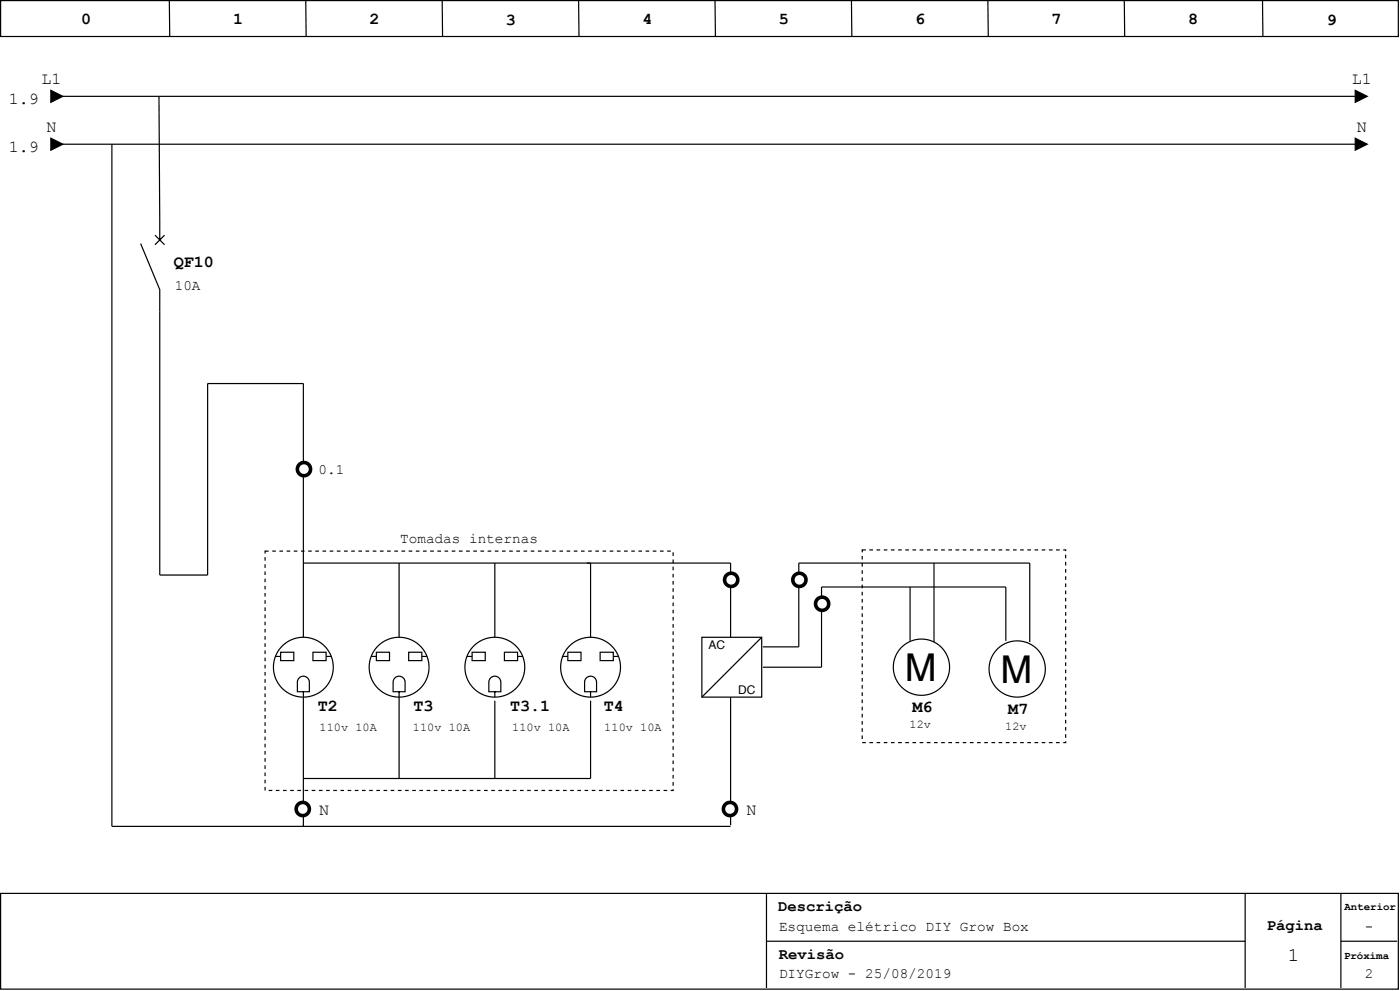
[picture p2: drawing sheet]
<svg xmlns="http://www.w3.org/2000/svg" width="297mm" height="210mm" viewBox="0 0 297 210" stroke-linecap="round" stroke-linejoin="round" font-family="sans-serif">
<g fill="#000">
<path d="M10.8 19.2l2.5 1.2-2.5 1.3zM10.8 29.3l2.5 1.3-2.5 1.3z"/>
<path d="M57.8 116.8h.7v.2h-.7zM59.3 116.8h.7v.2h-.7zM60.8 116.8h.8v.2h-.8zM62.3 116.8h.8v.2h-.8zM63.9 116.8h.7v.2h-.7zM65.4 116.8h.7v.2h-.7zM66.9 116.8h.8v.2h-.8zM68.4 116.8h.8v.2h-.8zM69.9 116.8h.8v.2h-.8zM71.5 116.8h.7v.2h-.7zM73 116.8h.8v.2h-.8zM74.5 116.8h.8v.2h-.8zM76 116.8h.8v.2h-.8zM77.6 116.8h.7v.2h-.7zM79.1 116.8h.7v.2h-.7zM80.6 116.8h.8v.2h-.8zM82.1 116.8h.8v.2h-.8zM83.7 116.8h.7v.2h-.7zM85.2 116.8h.7v.2h-.7zM86.7 116.8h.8v.2h-.8zM88.2 116.8h.8v.2h-.8zM89.7 116.8h.8v.2h-.8zM91.3 116.8h.7v.2h-.7zM92.8 116.8h.8v.2h-.8zM94.3 116.8h.8v.2h-.8zM95.8 116.8h.8v.2h-.8zM97.4 116.8h.7v.2h-.7zM98.9 116.8h.7v.2h-.7zM100.4 116.8h.8v.2h-.8zM101.9 116.8h.8v.2h-.8zM103.5 116.8h.7v.2h-.7zM105 116.8h.7v.2h-.7zM106.5 116.8h.8v.2h-.8zM108 116.8h.8v.2h-.8zM109.5 116.8h.8v.2h-.8zM111.1 116.8h.7v.2h-.7zM112.6 116.8h.8v.2h-.8zM114.1 116.8h.8v.2h-.8zM115.6 116.8h.8v.2h-.8zM117.2 116.8h.7v.2h-.7zM118.7 116.8h.8v.2h-.8zM120.2 116.8h.8v.2h-.8zM121.7 116.8h.8v.2h-.8zM123.3 116.8h.7v.2h-.7zM124.8 116.8h.7v.2h-.7zM126.3 116.8h.8v.2h-.8zM127.8 116.8h.8v.2h-.8zM129.4 116.8h.7v.2h-.7zM130.9 116.8h.7v.2h-.7zM132.4 116.8h.8v.2h-.8zM133.9 116.8h.8v.2h-.8zM135.4 116.8h.8v.2h-.8zM137 116.8h.7v.2h-.7zM138.5 116.8h.8v.2h-.8zM140 116.8h.8v.2h-.8zM141.5 116.8h.8v.2h-.8zM142.7 117.2h.2v.7h-.2zM142.7 118.7h.2v.8h-.2zM142.7 120.2h.2v.8h-.2zM142.7 121.7h.2v.8h-.2zM142.7 123.3h.2v.7h-.2zM142.7 124.8h.2v.7h-.2zM142.7 126.3h.2v.8h-.2zM142.7 127.8h.2v.8h-.2zM142.7 129.4h.2v.7h-.2zM142.7 130.9h.2v.7h-.2zM142.7 132.4h.2v.8h-.2zM142.7 133.9h.2v.8h-.2zM142.7 135.4h.2v.8h-.2zM142.7 137h.2v.7h-.2zM142.7 138.5h.2v.8h-.2zM142.7 140h.2v.8h-.2zM142.7 141.5h.2v.8h-.2zM142.7 143.1h.2v.7h-.2zM142.7 144.6h.2v.7h-.2zM142.7 146.1h.2v.8h-.2zM142.7 147.6h.2v.8h-.2zM142.7 149.2h.2v.7h-.2zM142.7 150.7h.2v.7h-.2zM142.7 152.2h.2v.8h-.2zM142.7 153.7h.2v.8h-.2zM142.7 155.2h.2v.8h-.2zM142.7 156.8h.2v.7h-.2zM142.7 158.3h.2v.8h-.2zM142.7 159.8h.2v.8h-.2zM142.7 161.3h.2v.8h-.2zM142.7 162.9h.2v.7h-.2zM142.7 164.4h.2v.7h-.2zM142.7 165.9h.2v.8h-.2zM142.3 167.6h.5v.1h-.1v-.3h.2v.4h-.6zM140.8 167.6h.7v.2h-.7zM139.3 167.6h.7v.2h-.7zM137.7 167.6h.8v.2h-.8zM136.2 167.6h.8v.2h-.8zM134.7 167.6h.7v.2h-.7zM133.2 167.6h.7v.2h-.7zM131.6 167.6h.8v.2h-.8zM130.1 167.6h.8v.2h-.8zM128.6 167.6h.8v.2h-.8zM127.1 167.6h.7v.2h-.7zM125.5 167.6h.8v.2h-.8zM124 167.6h.8v.2h-.8zM122.5 167.6h.8v.2h-.8zM121 167.6h.7v.2h-.7zM119.5 167.6h.7v.2h-.7zM117.9 167.6h.8v.2h-.8zM116.4 167.6h.8v.2h-.8zM114.9 167.6h.7v.2h-.7zM113.4 167.6h.7v.2h-.7zM111.8 167.6h.8v.2h-.8zM110.3 167.6h.8v.2h-.8zM108.8 167.6h.7v.2h-.7zM107.3 167.6h.7v.2h-.7zM105.7 167.6h.8v.2h-.8zM104.2 167.6h.8v.2h-.8zM102.7 167.6h.8v.2h-.8zM101.2 167.6h.7v.2h-.7zM99.6 167.6h.8v.2h-.8zM98.1 167.6h.8v.2h-.8zM96.6 167.6h.8v.2h-.8zM95.1 167.6h.7v.2h-.7zM93.6 167.6h.7v.2h-.7zM92 167.6h.8v.2h-.8zM90.5 167.6h.8v.2h-.8zM89 167.6h.7v.2h-.7zM87.5 167.6h.7v.2h-.7zM85.9 167.6h.8v.2h-.8zM84.4 167.6h.8v.2h-.8zM82.9 167.6h.8v.2h-.8zM81.4 167.6h.7v.2h-.7zM79.8 167.6h.8v.2h-.8zM78.3 167.6h.8v.2h-.8zM76.8 167.6h.8v.2h-.8zM75.3 167.6h.7v.2h-.7zM73.8 167.6h.7v.2h-.7zM72.2 167.6h.8v.2h-.8zM70.7 167.6h.8v.2h-.8zM69.2 167.6h.7v.2h-.7zM67.7 167.6h.7v.2h-.7zM66.1 167.6h.8v.2h-.8zM64.6 167.6h.8v.2h-.8zM63.1 167.6h.8v.2h-.8zM61.6 167.6h.7v.2h-.7zM60 167.6h.8v.2h-.8zM58.5 167.6h.8v.2h-.8zM57 167.6h.8v.2h-.8zM56.1 166.9h.3v.8h-.3zM56.1 165.4h.3v.8h-.3zM56.1 163.9h.3v.7h-.3zM56.1 162.4h.3v.7h-.3zM56.1 160.8h.3v.8h-.3zM56.1 159.3h.3v.8h-.3zM56.1 157.8h.3v.7h-.3zM56.1 156.3h.3v.7h-.3zM56.1 154.7h.3v.8h-.3zM56.1 153.2h.3v.8h-.3zM56.1 151.7h.3v.8h-.3zM56.1 150.2h.3v.7h-.3zM56.1 148.6h.3v.8h-.3zM56.1 147.1h.3v.8h-.3zM56.1 145.6h.3v.8h-.3zM56.1 144.1h.3v.7h-.3zM56.1 142.6h.3v.7h-.3zM56.1 141h.3v.8h-.3zM56.1 139.5h.3v.8h-.3zM56.1 138h.3v.7h-.3zM56.1 136.5h.3v.7h-.3zM56.1 134.9h.3v.8h-.3zM56.1 133.4h.3v.8h-.3zM56.1 131.9h.3v.8h-.3zM56.1 130.4h.3v.7h-.3zM56.1 128.8h.3v.8h-.3zM56.1 127.3h.3v.8h-.3zM56.1 125.8h.3v.8h-.3zM56.1 124.3h.3v.7h-.3zM56.1 122.8h.3v.7h-.3zM56.1 121.2h.3v.8h-.3zM56.1 119.7h.3v.8h-.3zM56.1 118.2h.3v.7h-.3zM56.1 116.8h.9v.2h-.8v-.1h.2v.5h-.3z"/>
</g>
<g fill="none" stroke="#000" stroke-width=".25">
<path d="M.1 .1h296.6v7.6h-296.6zM10.8 19.2l2.5 1.2-2.5 1.3zM35.9 .1l.1 7.6M64.9 .1v7.6M93.8 .1l.1 7.6M122.8 .1v7.6M151.7 .1l.1 7.6M180.6 .1l.1 7.6M209.6 .1l.1 7.6M238.5 .1l.1 7.6M267.8 .1l.1 7.6M10.8 29.3l2.5 1.3-2.5 1.3z"/>
<path d="M13.3 20.4h274.5M13.3 30.6h274.5M23.7 30.6v144.7h131.3M33.7 20.4l.2 30.5M29.8 51.7l4.1 9.7v60.6h10.1v-40.6h20.4v53.8M32.9 49.9l2 2M34.9 49.9l-2 2M64.4 119.5h60.9v20.3M84.7 119.5v20.3M105 119.5v20.3M64.4 147.1v28.2M84.7 147.9v17.2"/>
<path d="M105 148.6v16.5M125.3 148.6v16.5h-60.9M.1 189.5h296.6v20.3h-296.6zM162.6 189.5v20.1M162.6 199.7h101.6M264.2 189.5v20.1M284.5 189.5v20.1M284.5 199.7h11.9"/>
</g>
<circle cx="64.2" cy="171.6" r="1.4" fill="#fff"/>
<circle cx="64.2" cy="171.6" r="1.4" fill="none" stroke="#000" stroke-width=".76" stroke-linecap="butt"/>
<path d="M287.5 19.2l2.6 1.2-2.6 1.3zM287.5 29.3l2.6 1.3-2.6 1.3z" fill="#000"/>
<path d="M287.5 19.2l2.6 1.2-2.6 1.3zM287.5 29.3l2.6 1.3-2.6 1.3z" fill="none" stroke="#000" stroke-width=".25"/>
<circle cx="64.5" cy="99.5" r="1.4" fill="#fff"/>
<circle cx="64.5" cy="99.5" r="1.4" fill="none" stroke="#000" stroke-width=".76" stroke-linecap="butt"/>
<circle cx="64.4" cy="141.5" r="6.3" fill="#fff"/>
<g fill="none" stroke="#000" stroke-width=".25">
<path d="M58.5 139.3h1M59.5 138.4h2.8v1.7h-2.8zM66.4 138.4h2.8v1.7h-2.8zM69.2 139.3h1.1M63.3 144a1.27 1.27 0 0 1 1.5-.5 1.27 1.27 0 0 1 .8 1.2v2h-2.5v-2zM64.4 146.7v1.2"/>
<circle cx="64.4" cy="141.5" r="6.3"/>
</g>
<circle cx="84.7" cy="141.5" r="6.3" fill="#fff"/>
<g fill="none" stroke="#000" stroke-width=".25">
<path d="M78.8 139.3h1M79.8 138.4h2.8v1.7h-2.8zM86.7 138.4h2.8v1.7h-2.8zM89.5 139.3h1.1M83.6 144a1.27 1.27 0 0 1 1.5-.5 1.27 1.27 0 0 1 .8 1.2v2h-2.5v-2zM84.7 146.7v1.2"/>
<circle cx="84.7" cy="141.5" r="6.3"/>
</g>
<circle cx="105" cy="141.5" r="6.3" fill="#fff"/>
<g fill="none" stroke="#000" stroke-width=".25">
<path d="M99.1 139.3h1.1M100.2 138.4h2.7v1.7h-2.7zM107 138.4h2.8v1.7h-2.8zM109.8 139.3h1.1M104 144a1.27 1.27 0 0 1 1.4-.5 1.27 1.27 0 0 1 .8 1.2v2h-2.5v-2zM105 146.7v1.2"/>
<circle cx="105" cy="141.5" r="6.3"/>
</g>
<circle cx="125.3" cy="141.5" r="6.3" fill="#fff"/>
<g fill="none" stroke="#000" stroke-width=".25">
<path d="M119.4 139.3h1.1M120.5 138.4h2.8v1.7h-2.8zM127.3 138.4h2.8v1.7h-2.8zM130.1 139.3h1.1M124.3 144a1.27 1.27 0 0 1 1.4-.5 1.27 1.27 0 0 1 .9 1.2v2h-2.6v-2zM125.3 146.7v1.2"/>
<circle cx="125.3" cy="141.5" r="6.3"/>
</g>
<circle cx="195.5" cy="141.5" r="6" fill="#fff"/>
<circle cx="195.5" cy="141.5" r="6" fill="none" stroke="#000" stroke-width=".25"/>
<path d="M148.9 135.2h12.7v12.7h-12.7z" fill="#fff"/>
<path d="M124.5 119.5h30.5v15.7M148.9 135.2h12.7v12.7h-12.7zM161.6 135.2l-12.7 12.7M193.1 136v-11.5h-18.8v17h-12.5M198.2 136.2v-16.7h-28.7v17.7h-7.7M155 147.9v27.1" fill="none" stroke="#000" stroke-width=".25"/>
<circle cx="215.8" cy="141.9" r="6" fill="#fff"/>
<g fill="none" stroke="#000" stroke-width=".25">
<path d="M198.2 119.5h20.3v16.7M193.1 124.5h20.3v11.5"/>
<circle cx="215.8" cy="141.9" r="6"/>
</g>
<path d="M184.4 116.5h.8v.3h-.8zM186 116.5h.7v.3h-.7zM187.5 116.5h.8v.3h-.8zM189 116.5h.8v.3h-.8zM190.5 116.5h.8v.3h-.8zM192.1 116.5h.7v.3h-.7zM193.6 116.5h.7v.3h-.7zM195.1 116.5h.8v.3h-.8zM196.6 116.5h.8v.3h-.8zM198.2 116.5h.7v.3h-.7zM199.7 116.5h.7v.3h-.7zM201.2 116.5h.8v.3h-.8zM202.7 116.5h.8v.3h-.8zM204.2 116.5h.8v.3h-.8zM205.8 116.5h.7v.3h-.7zM207.3 116.5h.8v.3h-.8zM208.8 116.5h.8v.3h-.8zM210.3 116.5h.8v.3h-.8zM211.9 116.5h.7v.3h-.7zM213.4 116.5h.7v.3h-.7zM214.9 116.5h.8v.3h-.8zM216.4 116.5h.8v.3h-.8zM218 116.5h.7v.3h-.7zM219.5 116.5h.7v.3h-.7zM221 116.5h.8v.3h-.8zM222.5 116.5h.8v.3h-.8zM224 116.5h.8v.3h-.8zM225.6 116.5h.6v.4h-.2v-.2h.1v.1h-.5zM226 117.7h.2v.7h-.2zM226 119.2h.2v.8h-.2zM226 120.7h.2v.8h-.2zM226 122.2h.2v.8h-.2zM226 123.8h.2v.7h-.2zM226 125.3h.2v.8h-.2zM226 126.8h.2v.8h-.2zM226 128.3h.2v.8h-.2zM226 129.9h.2v.7h-.2zM226 131.4h.2v.7h-.2zM226 132.9h.2v.8h-.2zM226 134.4h.2v.8h-.2zM226 136h.2v.7h-.2zM226 137.5h.2v.7h-.2zM226 139h.2v.8h-.2zM226 140.5h.2v.8h-.2zM226 142h.2v.8h-.2zM226 143.6h.2v.7h-.2zM226 145.1h.2v.8h-.2zM226 146.6h.2v.8h-.2zM226 148.1h.2v.8h-.2zM226 149.7h.2v.7h-.2zM226 151.2h.2v.7h-.2zM226 152.7h.2v.8h-.2zM226 154.2h.2v.8h-.2zM226 155.8h.2v.7h-.2zM225.6 157.4h.5v.1h-.1v-.2h.2v.4h-.6zM224 157.4h.8v.3h-.8zM222.5 157.4h.8v.3h-.8zM221 157.4h.8v.3h-.8zM219.5 157.4h.7v.3h-.7zM218 157.4h.7v.3h-.7zM216.4 157.4h.8v.3h-.8zM214.9 157.4h.8v.3h-.8zM213.4 157.4h.7v.3h-.7zM211.9 157.4h.7v.3h-.7zM210.3 157.4h.8v.3h-.8zM208.8 157.4h.8v.3h-.8zM207.3 157.4h.8v.3h-.8zM205.8 157.4h.7v.3h-.7zM204.2 157.4h.8v.3h-.8zM202.7 157.4h.8v.3h-.8zM201.2 157.4h.8v.3h-.8zM199.7 157.4h.7v.3h-.7zM198.2 157.4h.7v.3h-.7zM196.6 157.4h.8v.3h-.8zM195.1 157.4h.8v.3h-.8zM193.6 157.4h.7v.3h-.7zM192.1 157.4h.7v.3h-.7zM190.5 157.4h.8v.3h-.8zM189 157.4h.8v.3h-.8zM187.5 157.4h.8v.3h-.8zM186 157.4h.7v.3h-.7zM184.4 157.4h.8v.3h-.8zM182.9 157.4h.8v.3h-.8zM182.8 156h.2v.8h-.2zM182.8 154.5h.2v.7h-.2zM182.8 153h.2v.7h-.2zM182.8 151.4h.2v.8h-.2zM182.8 149.9h.2v.8h-.2zM182.8 148.4h.2v.8h-.2zM182.8 146.9h.2v.7h-.2zM182.8 145.3h.2v.8h-.2zM182.8 143.8h.2v.8h-.2zM182.8 142.3h.2v.8h-.2zM182.8 140.8h.2v.7h-.2zM182.8 139.3h.2v.7h-.2zM182.8 137.7h.2v.8h-.2zM182.8 136.2h.2v.8h-.2zM182.8 134.7h.2v.7h-.2zM182.8 133.2h.2v.7h-.2zM182.8 131.6h.2v.8h-.2zM182.8 130.1h.2v.8h-.2zM182.8 128.6h.2v.8h-.2zM182.8 127.1h.2v.7h-.2zM182.8 125.5h.2v.8h-.2zM182.8 124h.2v.8h-.2zM182.8 122.5h.2v.8h-.2zM182.8 121h.2v.7h-.2zM182.8 119.5h.2v.7h-.2zM182.8 117.9h.2v.8h-.2zM182.8 116.5h.9v.3h-.8v-.1h.1v.5h-.2z" fill="#000"/>
<circle cx="169.6" cy="123" r="1.4" fill="#fff"/>
<circle cx="169.6" cy="123" r="1.4" fill="none" stroke="#000" stroke-width=".76" stroke-linecap="butt"/>
<circle cx="155.1" cy="123" r="1.4" fill="#fff"/>
<circle cx="155.1" cy="123" r="1.4" fill="none" stroke="#000" stroke-width=".76" stroke-linecap="butt"/>
<circle cx="174.4" cy="128.1" r="1.4" fill="#fff"/>
<circle cx="174.4" cy="128.1" r="1.4" fill="none" stroke="#000" stroke-width=".76" stroke-linecap="butt"/>
<circle cx="154.9" cy="171.6" r="1.4" fill="#fff"/>
<circle cx="154.9" cy="171.6" r="1.4" fill="none" stroke="#000" stroke-width=".76" stroke-linecap="butt"/>
<g font-size="8.1">
<text x="191.9" y="144.5">M</text>
<text x="212.2" y="145">M</text>
</g>
<text font-size="4.1" x="273.2" y="203.9">1</text>
<g font-size="3.6">
<text x="17.2" y="5.1">0</text>
<text x="49.5" y="5.1">1</text>
<text x="78.4" y="5.1">2</text>
<text x="107.3" y="5.3">3</text>
<text x="136.3" y="5.1">4</text>
<text x="165.2" y="5.1">5</text>
<text x="194.2" y="5.1">6</text>
<text x="223.1" y="5.1">7</text>
<text x="252.1" y="5.1">8</text>
<text x="281.5" y="5.3">9</text>
<text x="8.8" y="17.8">L1</text>
<text x="286.8" y="17.8">L1</text>
<text x="1.9" y="22.1">1.9</text>
<text x="9.8" y="27.9">N</text>
<text x="287.8" y="27.9">N</text>
<text x="1.9" y="32.2">1.9</text>
<text x="36.9" y="56.6">QF10</text>
<text x="67.4" y="150.8">T2</text>
<text x="87.7" y="150.8">T3</text>
<text x="108.2" y="150.8">T3.1</text>
<text x="128.1" y="150.8">T4</text>
<text x="193.6" y="151.1">M6</text>
<text x="213.9" y="151.6">M7</text>
<text x="67.7" y="172.9">N</text>
<text x="158.4" y="172.9">N</text>
</g>
<g font-size="3.3">
<text x="165.1" y="193.2">Descrição</text>
<text x="268.8" y="197.3">Página</text>
<text x="165.2" y="203.4">Revisão</text>
</g>
<g font-size="3">
<text x="37.1" y="61.4">10A</text>
<text x="67.6" y="100.5">0.1</text>
<text x="84.9" y="115.3">Tomadas internas</text>
<text x="165.3" y="197.5">Esquema elétrico DIY Grow Box</text>
<text x="289.5" y="197.5">-</text>
<text x="165.3" y="207.4">DIYGrow - 25/08/2019</text>
<text x="289.5" y="207.4">2</text>
</g>
<g font-size="2.5">
<text x="150.3" y="137.6">AC</text>
<text x="156.6" y="147.3">DC</text>
<text x="67.8" y="155.1">110v 10A</text>
<text x="87.6" y="155.1">110v 10A</text>
<text x="108.7" y="155.1">110v 10A</text>
<text x="128.2" y="155.1">110v 10A</text>
<text x="192.9" y="154.4">12v</text>
<text x="213.3" y="154.9">12v</text>
</g>
<g font-size="2.3">
<text x="285.2" y="192.9">Anterior</text>
<text x="285.1" y="203.4">Próxima</text>
</g>
</svg>
